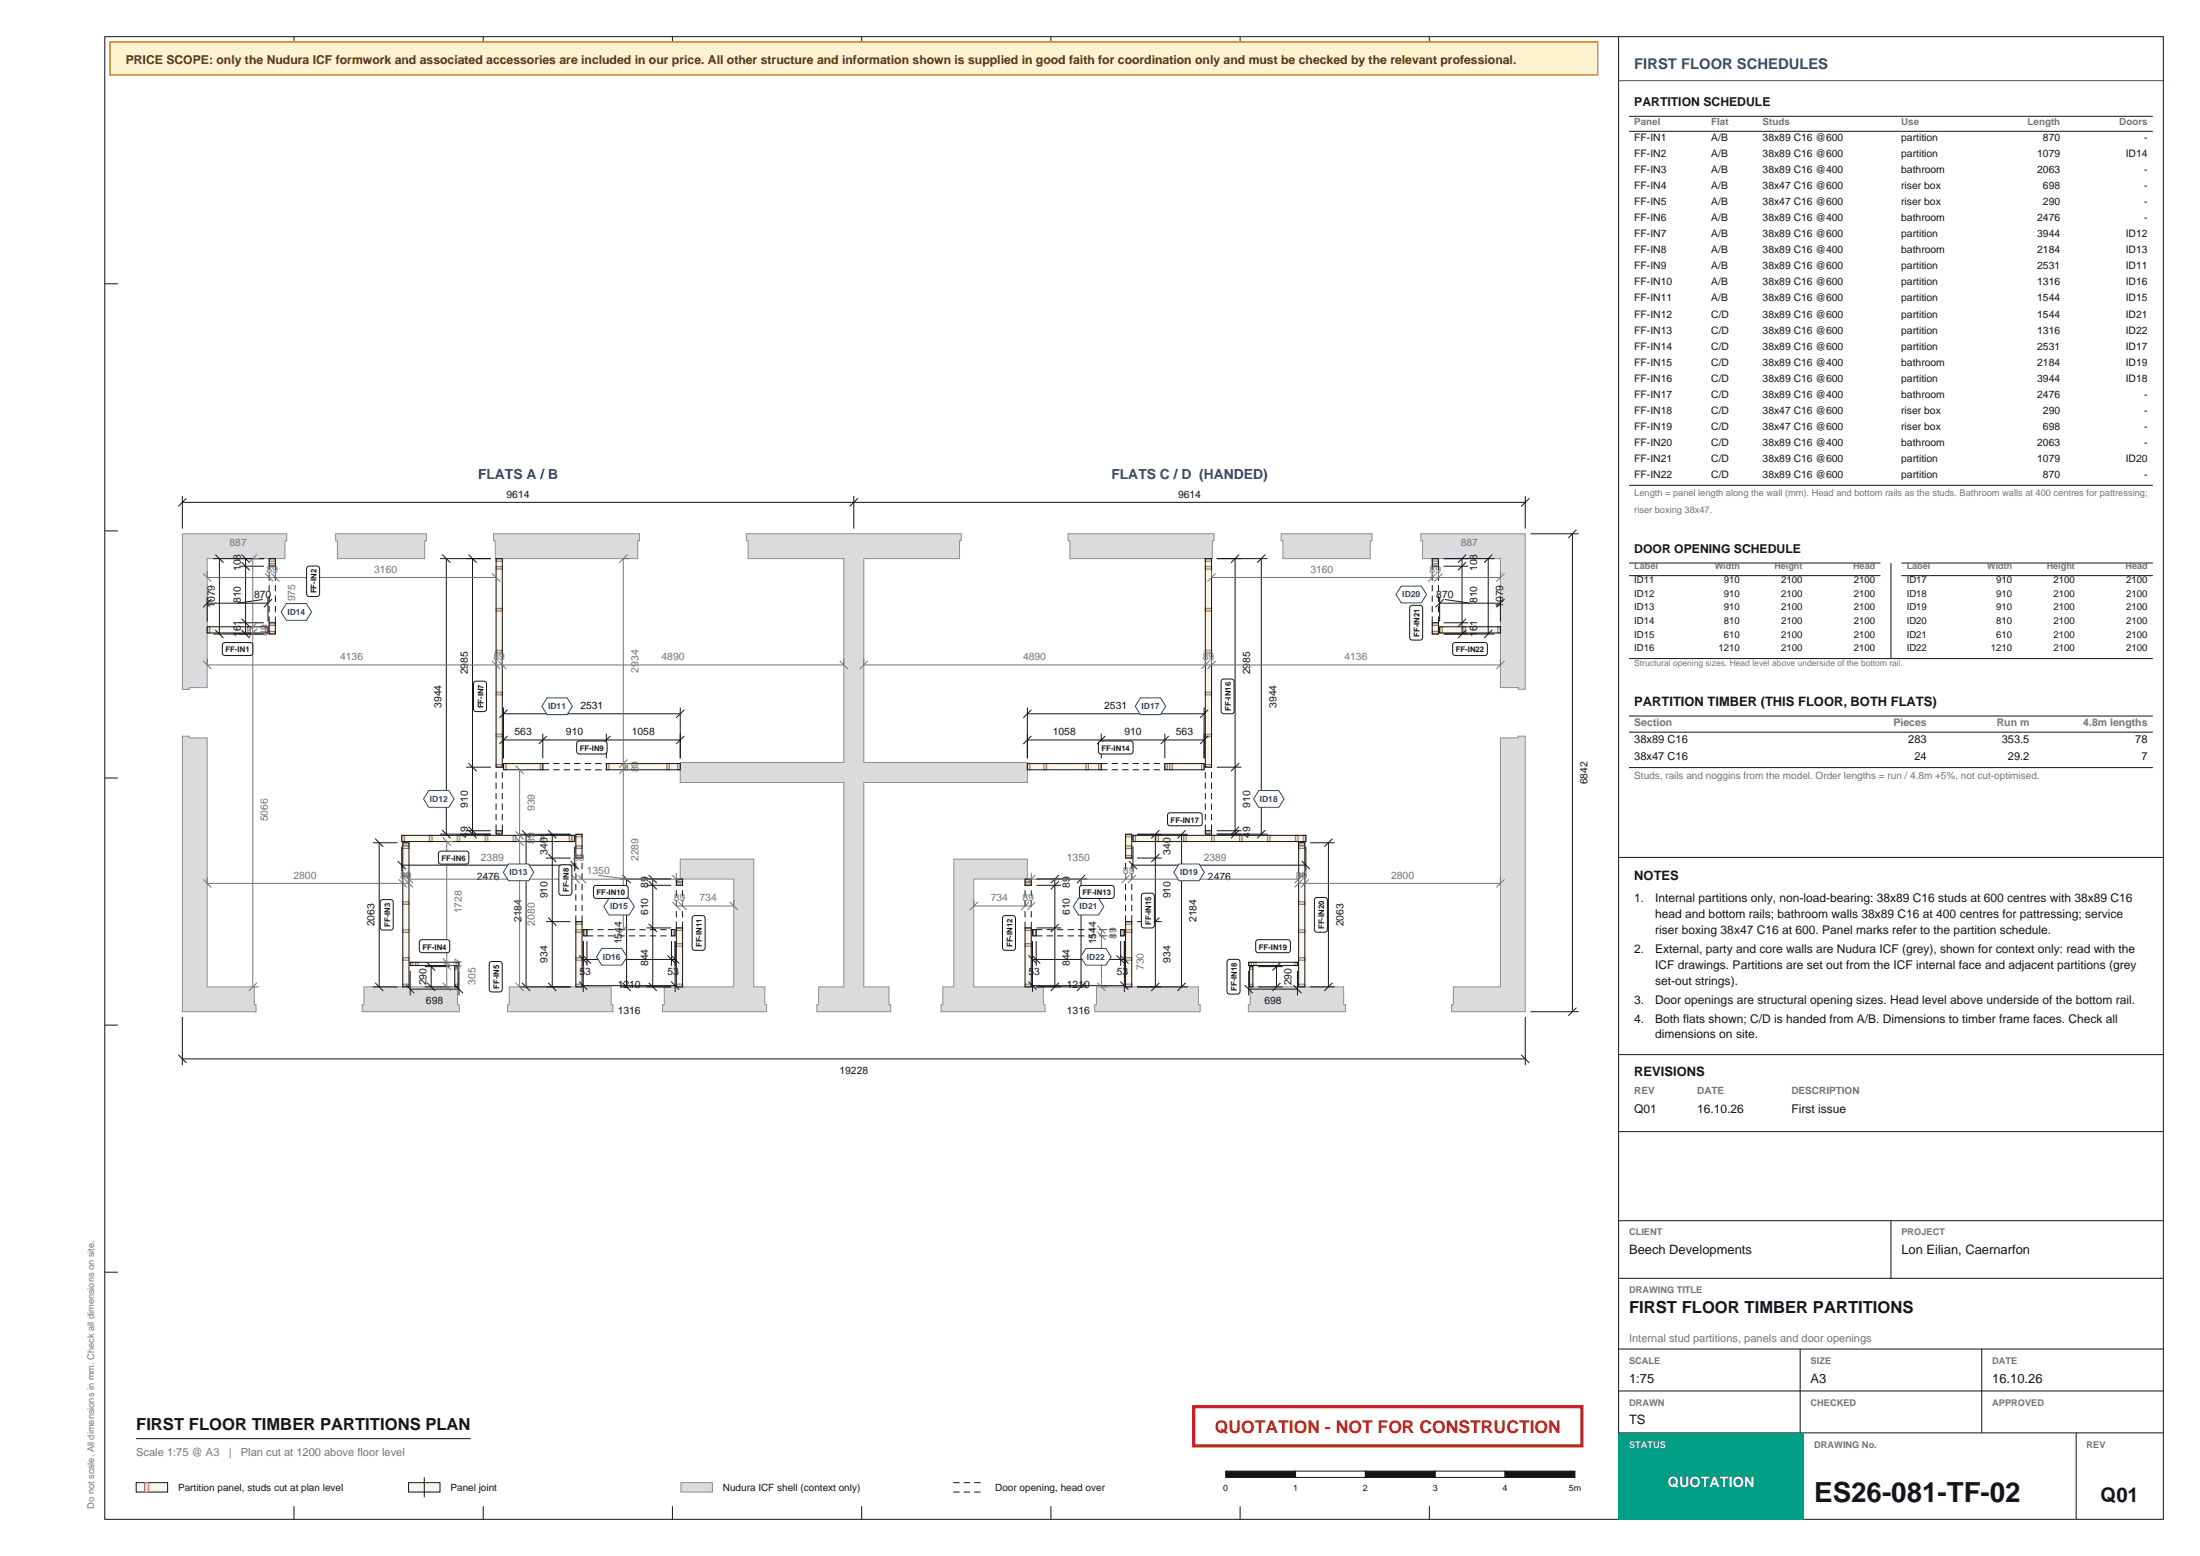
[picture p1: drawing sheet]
<svg xmlns="http://www.w3.org/2000/svg" width="420mm" height="297mm" viewBox="0 0 420 297" stroke-linecap="round" stroke-linejoin="round" font-family="sans-serif">
<g fill="none" stroke="#14141a" stroke-width=".19">
<path d="M20 7h393v283h-393zM56.1 7v2.5M92.3 7v2.5M128.4 7v2.5M164.5 7v2.5M200.6 7v2.5M236.8 7v2.5M272.9 7v2.5M309 7v283M20 54.2h2.5M20 101.3h2.5M20 148.5h2.5"/>
<path d="M20 195.7h2.5M20 242.8h2.5M56.1 287.5v2.5M92.3 287.5v2.5M128.4 287.5v2.5M164.5 287.5v2.5M200.6 287.5v2.5M236.8 287.5v2.5M272.9 287.5v2.5"/>
</g>
<path d="M21 8h284v6.3h-284z" fill-rule="evenodd" fill="#fff2d1" stroke="#cc8c1a" stroke-width=".3"/>
<g fill="#dbdbde" stroke="#8c8c94" stroke-width=".19">
<path d="M271.3 101.9h19.9v29.7h-1.4v-.4h-3.4v-24.6h-14.8v-3.4h-.3z" fill-rule="evenodd"/>
<path d="M286.4 140.8h3.4v-.3h1.4v52.6h-14.1v-1.3h.4v-3.4h8.9z" fill-rule="evenodd"/>
<path d="M244.6 101.9h17.3v1.3h-.3v3.4h-16.7v-3.4h-.3z" fill-rule="evenodd"/>
<path d="M238.7 188.4h17.8v3.4h.4v1.3h-18.6v-1.3h.4z" fill-rule="evenodd"/>
<path d="M203.9 101.9h27.9v1.3h-.4v3.4h-27.1v-3.4h-.4z" fill-rule="evenodd"/>
<path d="M209.3 188.4h19.5v3.4h.3v1.3h-20.1v-1.3h.3z" fill-rule="evenodd"/>
<path d="M182.1 164h14v3.8h-10.2v20.6h13.3v3.4h.3v1.3h-19.8v-1.3h.3v-3.4h2.1z" fill-rule="evenodd"/>
<path d="M142.5 101.9h41v1.3h-.3v3.4h-18.3v38.9h31.2v3.9h-31.2v39h4.8v3.4h.4v1.3h-14.1v-1.3h.3v-3.4h4.8v-39h-31.2v-3.9h31.2v-38.9h-18.3v-3.4h-.3z" fill-rule="evenodd"/>
<path d="M129.9 164h14v24.4h2.1v3.4h.3v1.3h-19.8v-1.3h.3v-3.4h13.3v-20.6h-10.2z" fill-rule="evenodd"/>
<path d="M94.2 101.9h27.9v1.3h-.4v3.4h-27.2v-3.4h-.3z" fill-rule="evenodd"/>
<path d="M97.2 188.4h19.5v3.4h.3v1.3h-20.1v-1.3h.3z" fill-rule="evenodd"/>
<path d="M69.5 188.4h17.8v3.4h.4v1.3h-18.5v-1.3h.3z" fill-rule="evenodd"/>
<path d="M64.1 101.9h17.3v1.3h-.3v3.4h-16.7v-3.4h-.3z" fill-rule="evenodd"/>
<path d="M34.8 101.9h19.9v1.3h-.3v3.4h-14.8v24.6h-3.4v.4h-1.4z" fill-rule="evenodd"/>
<path d="M34.8 140.5h1.4v.4h3.4v47.5h8.9v3.4h.4v1.3h-14.1z" fill-rule="evenodd"/>
</g>
<g fill="#faf5e8">
<path d="M96.1 145.7h7.5v1.2h-7.5z" fill-rule="evenodd"/>
<path d="M115.8 145.7h14.1v1.2h-14.1z" fill-rule="evenodd"/>
<path d="M94.7 158.6h1.2v.6h-1.2z" fill-rule="evenodd"/>
<path d="M94.7 106.6h1.2v39.8h-1.2z" fill-rule="evenodd"/>
<path d="M109.9 175.9h1.2v12.5h-1.2z" fill-rule="evenodd"/>
<path d="M109.9 159.2h1.2v4.6h-1.2z" fill-rule="evenodd"/>
<path d="M76.7 159.4h33v1.2h-33z" fill-rule="evenodd"/>
<path d="M76.9 160.9h1.2v27.5h-1.2z" fill-rule="evenodd"/>
<path d="M51.4 118.9h1.2v2.1h-1.2z" fill-rule="evenodd"/>
<path d="M51.4 106.6h1.2v1.5h-1.2z" fill-rule="evenodd"/>
<path d="M39.6 119.6h11.6v1.2h-11.6z" fill-rule="evenodd"/>
<path d="M129.1 177.1h1.2v11.3h-1.2z" fill-rule="evenodd"/>
<path d="M129.1 167.8h1.2v1.2h-1.2z" fill-rule="evenodd"/>
<path d="M111.3 177.4h.8v1.2h-.8z" fill-rule="evenodd"/>
<path d="M128.2 177.4h.7v1.2h-.7z" fill-rule="evenodd"/>
<path d="M78.3 183.7h9.3v.6h-9.3z" fill-rule="evenodd"/>
<path d="M86.8 184.5h.6v3.9h-.6z" fill-rule="evenodd"/>
<path d="M196.1 145.7h14.1v1.2h-14.1z" fill-rule="evenodd"/>
<path d="M222.4 145.7h7.5v1.2h-7.5z" fill-rule="evenodd"/>
<path d="M230.1 158.6h1.2v.6h-1.2z" fill-rule="evenodd"/>
<path d="M230.1 106.6h1.2v39.8h-1.2z" fill-rule="evenodd"/>
<path d="M214.9 175.9h1.2v12.5h-1.2z" fill-rule="evenodd"/>
<path d="M214.9 159.2h1.2v4.6h-1.2z" fill-rule="evenodd"/>
<path d="M216.3 159.4h33v1.2h-33z" fill-rule="evenodd"/>
<path d="M247.9 160.9h1.2v27.5h-1.2z" fill-rule="evenodd"/>
<path d="M273.4 118.9h1.2v2.1h-1.2z" fill-rule="evenodd"/>
<path d="M273.4 106.6h1.2v1.5h-1.2z" fill-rule="evenodd"/>
<path d="M274.8 119.6h11.6v1.2h-11.6z" fill-rule="evenodd"/>
<path d="M195.7 177.1h1.2v11.3h-1.2z" fill-rule="evenodd"/>
<path d="M195.7 167.8h1.2v1.2h-1.2z" fill-rule="evenodd"/>
<path d="M197.1 177.4h.7v1.2h-.7z" fill-rule="evenodd"/>
<path d="M213.9 177.4h.8v1.2h-.8z" fill-rule="evenodd"/>
<path d="M238.4 183.7h9.3v.6h-9.3z" fill-rule="evenodd"/>
<path d="M238.6 184.5h.6v3.9h-.6z" fill-rule="evenodd"/>
</g>
<g fill="#eddbb8" stroke="#9e7a4d" stroke-width=".19">
<path d="M76.9 187.9h1.2v.5h-1.2z" fill-rule="evenodd"/>
<path d="M76.9 182.8h1.2v.5h-1.2z" fill-rule="evenodd"/>
<path d="M76.9 177.5h1.2v.5h-1.2z" fill-rule="evenodd"/>
<path d="M76.9 172.1h1.2v.5h-1.2z" fill-rule="evenodd"/>
<path d="M76.9 166.8h1.2v.5h-1.2z" fill-rule="evenodd"/>
<path d="M76.9 161.5h1.2v.5h-1.2z" fill-rule="evenodd"/>
<path d="M76.9 160.9h1.2v.5h-1.2z" fill-rule="evenodd"/>
<path d="M94.7 140.1h1.2v.5h-1.2z" fill-rule="evenodd"/>
<path d="M94.7 132.1h1.2v.5h-1.2z" fill-rule="evenodd"/>
<path d="M94.7 124.1h1.2v.5h-1.2z" fill-rule="evenodd"/>
<path d="M94.7 116.1h1.2v.5h-1.2z" fill-rule="evenodd"/>
<path d="M94.7 108.1h1.2v.5h-1.2z" fill-rule="evenodd"/>
<path d="M94.7 106.6h1.2v.5h-1.2z" fill-rule="evenodd"/>
<path d="M94.7 158.6h1.2v.5h-1.2z" fill-rule="evenodd"/>
<path d="M94.7 145.9h1.2v.5h-1.2z" fill-rule="evenodd"/>
<path d="M78.3 183.7h.5v.6h-.5z" fill-rule="evenodd"/>
<path d="M79.3 183.7h.5v.6h-.5z" fill-rule="evenodd"/>
<path d="M87.1 183.7h.5v.6h-.5z" fill-rule="evenodd"/>
<path d="M76.7 159.4h.5v1.2h-.5z" fill-rule="evenodd"/>
<path d="M82 159.4h.5v1.2h-.5z" fill-rule="evenodd"/>
<path d="M87.3 159.4h.5v1.2h-.5z" fill-rule="evenodd"/>
<path d="M92.6 159.4h.5v1.2h-.5z" fill-rule="evenodd"/>
<path d="M98 159.4h.5v1.2h-.5z" fill-rule="evenodd"/>
<path d="M103.3 159.4h.5v1.2h-.5z" fill-rule="evenodd"/>
<path d="M108.6 159.4h.5v1.2h-.5z" fill-rule="evenodd"/>
<path d="M109.2 159.4h.5v1.2h-.5z" fill-rule="evenodd"/>
<path d="M39.6 119.6h.5v1.2h-.5z" fill-rule="evenodd"/>
<path d="M47.3 119.6h.5v1.2h-.5z" fill-rule="evenodd"/>
<path d="M50.7 119.6h.5v1.2h-.5z" fill-rule="evenodd"/>
<path d="M129.1 187.9h1.2v.5h-1.2z" fill-rule="evenodd"/>
<path d="M129.1 180.1h1.2v.5h-1.2z" fill-rule="evenodd"/>
<path d="M129.1 167.8h1.2v.5h-1.2z" fill-rule="evenodd"/>
<path d="M129.1 177.1h1.2v.5h-1.2z" fill-rule="evenodd"/>
<path d="M129.1 168.5h1.2v.5h-1.2z" fill-rule="evenodd"/>
<path d="M96.1 145.7h.5v1.2h-.5z" fill-rule="evenodd"/>
<path d="M119.3 145.7h.5v1.2h-.5z" fill-rule="evenodd"/>
<path d="M127.3 145.7h.5v1.2h-.5z" fill-rule="evenodd"/>
<path d="M129.4 145.7h.5v1.2h-.5z" fill-rule="evenodd"/>
<path d="M103.1 145.7h.5v1.2h-.5z" fill-rule="evenodd"/>
<path d="M115.8 145.7h.5v1.2h-.5z" fill-rule="evenodd"/>
<path d="M86.8 187.9h.6v.5h-.6z" fill-rule="evenodd"/>
<path d="M86.8 184.5h.6v.5h-.6z" fill-rule="evenodd"/>
<path d="M51.4 120.5h1.2v.5h-1.2z" fill-rule="evenodd"/>
<path d="M51.4 106.6h1.2v.5h-1.2z" fill-rule="evenodd"/>
<path d="M51.4 118.9h1.2v.5h-1.2z" fill-rule="evenodd"/>
<path d="M51.4 107.6h1.2v.5h-1.2z" fill-rule="evenodd"/>
<path d="M109.9 187.9h1.2v.5h-1.2z" fill-rule="evenodd"/>
<path d="M109.9 182.8h1.2v.5h-1.2z" fill-rule="evenodd"/>
<path d="M109.9 177.5h1.2v.5h-1.2z" fill-rule="evenodd"/>
<path d="M109.9 161.5h1.2v.5h-1.2z" fill-rule="evenodd"/>
<path d="M109.9 159.2h1.2v.6h-1.2z" fill-rule="evenodd"/>
<path d="M109.9 175.9h1.2v.5h-1.2z" fill-rule="evenodd"/>
<path d="M109.9 163.3h1.2v.5h-1.2z" fill-rule="evenodd"/>
<path d="M111.5 177.4h.6v1.2h-.6z" fill-rule="evenodd"/>
<path d="M128.2 177.4h.5v1.2h-.5z" fill-rule="evenodd"/>
<path d="M273.4 120.5h1.2v.5h-1.2z" fill-rule="evenodd"/>
<path d="M273.4 106.6h1.2v.5h-1.2z" fill-rule="evenodd"/>
<path d="M273.4 118.9h1.2v.5h-1.2z" fill-rule="evenodd"/>
<path d="M273.4 107.6h1.2v.5h-1.2z" fill-rule="evenodd"/>
<path d="M247.9 187.9h1.2v.5h-1.2z" fill-rule="evenodd"/>
<path d="M247.9 182.8h1.2v.5h-1.2z" fill-rule="evenodd"/>
<path d="M247.9 177.5h1.2v.5h-1.2z" fill-rule="evenodd"/>
<path d="M247.9 172.1h1.2v.5h-1.2z" fill-rule="evenodd"/>
<path d="M247.9 166.8h1.2v.5h-1.2z" fill-rule="evenodd"/>
<path d="M247.9 161.5h1.2v.5h-1.2z" fill-rule="evenodd"/>
<path d="M247.9 160.9h1.2v.5h-1.2z" fill-rule="evenodd"/>
<path d="M197.3 177.4h.5v1.2h-.5z" fill-rule="evenodd"/>
<path d="M213.9 177.4h.6v1.2h-.6z" fill-rule="evenodd"/>
<path d="M274.8 119.6h.5v1.2h-.5z" fill-rule="evenodd"/>
<path d="M279.3 119.6h.5v1.2h-.5z" fill-rule="evenodd"/>
<path d="M285.9 119.6h.5v1.2h-.5z" fill-rule="evenodd"/>
<path d="M230.1 140.1h1.2v.5h-1.2z" fill-rule="evenodd"/>
<path d="M230.1 132.1h1.2v.5h-1.2z" fill-rule="evenodd"/>
<path d="M230.1 124.1h1.2v.5h-1.2z" fill-rule="evenodd"/>
<path d="M230.1 116.1h1.2v.5h-1.2z" fill-rule="evenodd"/>
<path d="M230.1 108.1h1.2v.5h-1.2z" fill-rule="evenodd"/>
<path d="M230.1 106.6h1.2v.5h-1.2z" fill-rule="evenodd"/>
<path d="M230.1 158.6h1.2v.5h-1.2z" fill-rule="evenodd"/>
<path d="M230.1 145.9h1.2v.5h-1.2z" fill-rule="evenodd"/>
<path d="M216.3 159.4h.5v1.2h-.5z" fill-rule="evenodd"/>
<path d="M220.6 159.4h.5v1.2h-.5z" fill-rule="evenodd"/>
<path d="M226 159.4h.5v1.2h-.5z" fill-rule="evenodd"/>
<path d="M231.3 159.4h.5v1.2h-.5z" fill-rule="evenodd"/>
<path d="M236.6 159.4h.5v1.2h-.5z" fill-rule="evenodd"/>
<path d="M242 159.4h.5v1.2h-.5z" fill-rule="evenodd"/>
<path d="M247.3 159.4h.5v1.2h-.5z" fill-rule="evenodd"/>
<path d="M248.8 159.4h.5v1.2h-.5z" fill-rule="evenodd"/>
<path d="M238.6 187.9h.6v.5h-.6z" fill-rule="evenodd"/>
<path d="M238.6 184.5h.6v.5h-.6z" fill-rule="evenodd"/>
<path d="M238.4 183.7h.5v.6h-.5z" fill-rule="evenodd"/>
<path d="M239.3 183.7h.5v.6h-.5z" fill-rule="evenodd"/>
<path d="M247.2 183.7h.5v.6h-.5z" fill-rule="evenodd"/>
<path d="M214.9 187.9h1.2v.5h-1.2z" fill-rule="evenodd"/>
<path d="M214.9 182.8h1.2v.5h-1.2z" fill-rule="evenodd"/>
<path d="M214.9 177.5h1.2v.5h-1.2z" fill-rule="evenodd"/>
<path d="M214.9 161.5h1.2v.5h-1.2z" fill-rule="evenodd"/>
<path d="M214.9 159.2h1.2v.6h-1.2z" fill-rule="evenodd"/>
<path d="M214.9 175.9h1.2v.5h-1.2z" fill-rule="evenodd"/>
<path d="M214.9 163.3h1.2v.5h-1.2z" fill-rule="evenodd"/>
<path d="M195.7 187.9h1.2v.5h-1.2z" fill-rule="evenodd"/>
<path d="M195.7 180.1h1.2v.5h-1.2z" fill-rule="evenodd"/>
<path d="M195.7 167.8h1.2v.5h-1.2z" fill-rule="evenodd"/>
<path d="M195.7 177.1h1.2v.5h-1.2z" fill-rule="evenodd"/>
<path d="M195.7 168.5h1.2v.5h-1.2z" fill-rule="evenodd"/>
<path d="M196.1 145.7h.5v1.2h-.5z" fill-rule="evenodd"/>
<path d="M199.3 145.7h.5v1.2h-.5z" fill-rule="evenodd"/>
<path d="M207.3 145.7h.5v1.2h-.5z" fill-rule="evenodd"/>
<path d="M223.3 145.7h.5v1.2h-.5z" fill-rule="evenodd"/>
<path d="M229.4 145.7h.5v1.2h-.5z" fill-rule="evenodd"/>
<path d="M209.7 145.7h.5v1.2h-.5z" fill-rule="evenodd"/>
<path d="M222.4 145.7h.5v1.2h-.5z" fill-rule="evenodd"/>
</g>
<g fill="none" stroke="#14141a" stroke-width=".19">
<path d="M34.8 94.7v6.2M34.8 95.9h256.4M35.6 95.1l-1.6 1.6M163 94.7v6.2M163.8 95.1l-1.6 1.6M291.2 94.7v6.2M292 95.1l-1.6 1.6M39.6 119.6h11.6v1.2h-11.6zM39.6 113.9v4.7M39.6 115.1h11.6M40.3 114.4l-1.5 1.5M40.7 106.6h9.7"/>
<path d="M41.1 105.9l1.6 1.5M41.9 106.6v14.4M45.7 118.9h4.7M45.7 108.1h4.7M46.1 118.1l1.6 1.6M46.1 107.3l1.6 1.6M46.1 105.9l1.6 1.5M46.9 106.6v14.4M50.2 114.4l-4.8 .7M51.2 113.9v4.7M51.4 118.9h1.2v2.1h-1.2zM51.4 106.6h1.2v1.5h-1.2z"/>
<path d="M51.9 114.4l-1.5 1.5M84 106.6h9.7M84.4 105.9l1.6 1.5M85.2 106.6v52.6M89.4 105.9l1.6 1.5M90.2 106.6v52.6M94.7 106.6h1.2v39.8h-1.2zM230.1 106.6h1.2v39.8h-1.2zM232.3 106.6h9.7M235.8 106.6v52.6M236.6 105.9l-1.6 1.5M240.8 106.6v52.6"/>
<path d="M241.6 105.9l-1.6 1.5M273.4 118.9h1.2v2.1h-1.2zM273.4 106.6h1.2v1.5h-1.2zM274.8 119.6h11.6v1.2h-11.6zM274.8 115.1h11.6M274.8 113.9v4.7M275.6 106.6h9.7M275.6 118.9h4.7M275.6 108.1h4.7M275.6 114.4l-1.5 1.5M275.8 114.4l4.8 .7M279.1 106.6v14.4"/>
<path d="M279.9 118.1l-1.6 1.6M279.9 107.3l-1.6 1.6M279.9 105.9l-1.6 1.5M284.1 106.6v14.4M284.9 105.9l-1.6 1.5M286.4 113.9v4.7M287.2 114.4l-1.5 1.5M292.2 101.9h9.2M300.2 101.9v91.2M301 101.1l-1.6 1.6M40.7 121h9.7M41.1 120.2l1.6 1.6"/>
<path d="M46.1 120.2l1.6 1.6M96.1 135v9.7M96.1 136.2h33.8M96.9 135.5l-1.6 1.5M129.9 135v9.7M130.6 135.5l-1.5 1.5M196.1 136.2h33.8M196.1 135v9.7M196.9 135.5l-1.5 1.5M229.9 135v9.7M230.7 135.5l-1.6 1.5M275.6 121h9.7"/>
<path d="M279.9 120.2l-1.6 1.6M284.9 120.2l-1.6 1.6M76.7 159.4h33v1.2h-33zM84 159.2h9.7M84.4 158.4l1.6 1.6M89 158.6h4.7M89 146.4h4.7M89.4 158.4l1.6 1.6M89.4 157.8l1.6 1.5M89.4 145.7l1.6 1.5M94.7 158.6h1.2v.6h-1.2zM96.1 145.7h7.5v1.2h-7.5z"/>
<path d="M96.1 141.2h33.8M96.9 140.5l-1.6 1.5M99.2 159.2h9.7M99.7 158.5l1.5 1.5M100.4 159.2v29.2M103.6 140v4.7M104.4 140.5l-1.6 1.5M104.7 158.5l1.5 1.5M105.4 159.2v29.2M109.9 159.2h1.2v4.6h-1.2zM115.8 145.7h14.1v1.2h-14.1zM115.8 140v4.7"/>
<path d="M116.5 140.5l-1.5 1.5M130.6 140.5l-1.5 1.5M196.1 145.7h14.1v1.2h-14.1zM196.1 141.2h33.8M196.9 140.5l-1.5 1.5M210.2 140v4.7M211 140.5l-1.5 1.5M214.9 159.2h1.2v4.6h-1.2zM216.3 159.4h33v1.2h-33zM217.1 159.2h9.7M220.6 159.2v29.2M221.3 158.5l-1.5 1.5"/>
<path d="M222.4 145.7h7.5v1.2h-7.5zM222.4 140v4.7M223.2 140.5l-1.6 1.5M225.6 159.2v29.2M226.3 158.5l-1.5 1.5M230.1 158.6h1.2v.6h-1.2zM230.7 140.5l-1.6 1.5M232.3 159.2h9.7M232.3 158.6h4.7M232.3 146.4h4.7M236.6 158.4l-1.6 1.6M236.6 157.8l-1.6 1.5"/>
<path d="M236.6 145.7l-1.6 1.5M241.6 158.4l-1.6 1.6M71.2 160.9h4.7M71.6 160.1l1.6 1.5M72.4 160.9v27.5M75.9 164.4l1.6 1.5M76.7 161.6v4.7M76.7 165.1h33M76.9 160.9h1.2v27.5h-1.2zM104.2 175.9h4.7M104.2 163.8h4.7M104.7 175.1l1.5 1.6"/>
<path d="M104.7 163l1.5 1.6M108.9 164.4l1.6 1.5M109.7 161.6v4.7M109.9 175.9h1.2v12.5h-1.2zM111.3 177.4h.8v1.2h-.8zM111.3 179.6v9.7M112.1 179.6v4.7M118.4 167.8h9.7M118.8 167l1.6 1.6M119.6 167.8v20.6M123.4 177.1h4.7M123.4 169h4.7"/>
<path d="M123.8 176.3l1.6 1.6M123.8 168.2l1.6 1.6M123.8 167l1.6 1.6M124.6 167.8v20.6M128.2 177.4h.7v1.2h-.7zM128.2 179.6v4.7M128.9 179.6v9.7M129.1 177.1h1.2v11.3h-1.2zM129.1 167.8h1.2v1.2h-1.2zM195.7 177.1h1.2v11.3h-1.2zM195.7 167.8h1.2v1.2h-1.2zM197.1 177.4h.7v1.2h-.7z"/>
<path d="M197.1 179.6v9.7M197.8 179.6v4.7M197.9 177.1h4.7M197.9 169h4.7M197.9 167.8h9.7M201.4 167.8v20.6M202.2 176.3l-1.6 1.6M202.2 168.2l-1.6 1.6M202.2 167l-1.6 1.6M206.4 167.8v20.6M207.2 167l-1.6 1.6M213.9 177.4h.8v1.2h-.8z"/>
<path d="M213.9 179.6v4.7M214.7 179.6v9.7M214.9 175.9h1.2v12.5h-1.2zM215.5 164.4l1.6 1.5M216.3 165.1h33M216.3 161.6v4.7M217.1 175.9h4.7M217.1 163.8h4.7M221.3 175.1l-1.5 1.6M221.3 163l-1.5 1.6M247.9 160.9h1.2v27.5h-1.2zM248.5 164.4l1.6 1.5"/>
<path d="M249.3 161.6v4.7M250.1 160.9h4.7M253.6 160.9v27.5M254.4 160.1l-1.6 1.5M34.8 194.1v9.2M71.2 188.4h4.7M71.6 187.6l1.6 1.5M77.5 188l1.6 1.6M78.3 183.7h9.3v.6h-9.3zM78.3 185.3v4.7M78.3 188.8h9.3M81.1 188.4h4.7"/>
<path d="M81.1 184.5h4.7M81.5 187.6l1.6 1.5M81.5 183.7l1.6 1.6M82.3 184.5v3.9M86.8 184.5h.6v3.9h-.6zM86.8 188l1.6 1.6M87.6 185.3v4.7M99.2 188.4h9.7M99.7 187.6l1.5 1.5M104.7 187.6l1.5 1.5M110.6 182.4l1.5 1.5M110.6 187.4l1.5 1.5"/>
<path d="M111.3 182.4l1.5 1.5M111.3 183.1h17.6M111.3 188.1h17.6M118.4 188.4h9.7M118.8 187.6l1.6 1.5M123.8 187.6l1.6 1.5M127.4 182.4l1.6 1.5M128.1 182.4l1.6 1.5M128.1 187.4l1.6 1.5M196.3 182.4l1.6 1.5M196.3 187.4l1.6 1.5M197 182.4l1.6 1.5"/>
<path d="M197.1 183.1h17.6M197.1 188.1h17.6M197.9 188.4h9.7M202.2 187.6l-1.6 1.5M207.2 187.6l-1.6 1.5M213.2 182.4l1.5 1.5M213.9 182.4l1.5 1.5M213.9 187.4l1.5 1.5M217.1 188.4h9.7M221.3 187.6l-1.5 1.5M226.3 187.6l-1.5 1.5M237.6 188l1.6 1.6"/>
<path d="M238.4 183.7h9.3v.6h-9.3zM238.4 188.8h9.3M238.4 185.3v4.7M238.6 184.5h.6v3.9h-.6zM240.2 188.4h4.7M240.2 184.5h4.7M243.7 184.5v3.9M244.5 187.6l-1.6 1.5M244.5 183.7l-1.6 1.6M246.9 188l1.6 1.6M247.7 185.3v4.7M250.1 188.4h4.7"/>
<path d="M254.4 187.6l-1.6 1.5M291.2 194.1v9.2M292.2 193.1h9.2M301 192.3l-1.6 1.6M34 201.3l1.6 1.6M34.8 202.1h256.4M290.4 201.3l1.6 1.6"/>
</g>
<g fill="none" stroke="#14141a" stroke-width=".19" stroke-dasharray="1.2 .8" stroke-linecap="butt">
<path d="M51.4 118.9v-10.8M52.6 118.9v-10.8M273.4 118.9v-10.8M274.6 118.9v-10.8M94.7 158.6v-12.2M95.9 158.6v-12.2M103.6 146.9h12.2M103.6 145.7h12.2M210.2 146.9h12.2M210.2 145.7h12.2M230.1 158.6v-12.2M231.3 158.6v-12.2"/>
<path d="M109.9 175.9v-12.1M111.1 175.9v-12.1M112.1 177.4h16.1M112.1 178.6h16.1M129.1 177.1v-8.1M130.3 177.1v-8.1M195.7 177.1v-8.1M196.9 177.1v-8.1M197.8 177.4h16.1M197.8 178.6h16.1M214.9 175.9v-12.1M216.1 175.9v-12.1"/>
</g>
<g fill="none" stroke="#73737a" stroke-width=".19">
<path d="M38.8 109.4l1.5 1.6M39.6 109v1.2h55.1v-1.2M48.3 119.6h1.2M49 118.9l-1.5 1.5M49 105.9l-1.5 1.5M49.5 106.6h-1.2v81.8h1.2M50.6 109.4l1.6 1.6M51.4 109v1.2M51.8 109.4l1.6 1.6M52.6 109v1.2M93.9 109.4l1.6 1.6M119.8 105.9l-1.6 1.5"/>
<path d="M120.2 106.6h-1.2v70.8h1.2M231.3 109v1.2h55.1v-1.2M232.1 109.4l-1.6 1.6M273.4 109v1.2M274.2 109.4l-1.6 1.6M274.6 109v1.2M275.4 109.4l-1.6 1.6M287.2 109.4l-1.5 1.6M38.8 126.1l1.5 1.6M39.6 125.7v1.2h121.5v-1.2M48.3 120.8h1.2M49 120l-1.5 1.6"/>
<path d="M93.9 126.1l1.6 1.6M94.7 125.7v1.2M95.1 126.1l1.6 1.6M95.9 125.7v1.2M160.3 126.1l1.6 1.6M164.9 125.7v1.2h121.5v-1.2M165.7 126.1l-1.6 1.6M230.1 125.7v1.2M230.9 126.1l-1.6 1.6M231.3 125.7v1.2M232.1 126.1l-1.6 1.6M287.2 126.1l-1.5 1.6"/>
<path d="M84.5 159.9l1.6 1.5M98.4 146.2l1.6 1.5M98.4 158.7l1.6 1.5M98.4 159.9l1.6 1.5M99.2 159.4h1.2M100.4 146.9h-1.2v41.5h1.2M119 146.9h1.2M119 145.7h1.2M119.8 146.2l-1.6 1.5M119.8 145l-1.6 1.5M38.8 167.8l1.5 1.6M76.1 167.8l1.6 1.6"/>
<path d="M76.9 167.4v1.2M77.3 167l1.6 1.6M77.3 167.8l1.6 1.6M78.1 166.6v2h-38.5v-1.2M86.5 160.6h-1.2v27.8h1.2M99.2 160.6h1.2M109.2 167l1.5 1.6M109.9 166.6v1.2M110.3 167l1.6 1.6M111.1 166.6v1.2M114.2 167.1l5.9 .7M119.8 176.7l-1.6 1.5"/>
<path d="M128.3 167l1.6 1.6M128.3 172.2l1.6 1.5M129.1 166.6v1.2h-51M129.1 171.7v1.2h11v-1.2M129.5 172.2l1.6 1.5M130.3 171.7v1.2M139.3 172.2l1.6 1.5M185.9 171.7v1.2h11v-1.2M186.7 172.2l-1.6 1.5M195.7 171.7v1.2M196.5 172.2l-1.6 1.5M196.9 166.6v1.2h51"/>
<path d="M197.7 167l-1.6 1.6M197.7 172.2l-1.6 1.5M209.5 176.7l1.5 1.5M209.5 177.9l1.5 1.5M210.3 178.6h1.2M211.5 177.4h-1.2v11h1.2M214.9 166.6v1.2M215.7 167l-1.6 1.6M216.1 166.6v1.2M216.8 167l-1.5 1.6M247.9 166.6v2h38.5v-1.2M248.7 167l-1.6 1.6"/>
<path d="M248.7 167.8l-1.6 1.6M249.1 167.4v1.2M249.9 167.8l-1.6 1.6M287.2 167.8l-1.5 1.6M49 187.6l-1.5 1.5M84.5 182.9l1.6 1.6M84.5 183.5l1.6 1.6M84.5 187.6l1.6 1.5M85.3 183.7h1.2M85.3 184.3h1.2M98.4 187.6l1.6 1.5M209.5 187.6l1.5 1.5"/>
</g>
<g fill="#fff" stroke="#17458c" stroke-width=".19">
<path d="M104.4 133.2h3.9l1 1.6-1 1.6h-3.9l-1-1.6z" fill-rule="evenodd"/>
<path d="M81.9 150.9h3.8l1 1.6-1 1.6h-3.8l-1-1.6z" fill-rule="evenodd"/>
<path d="M97.1 164.9h3.8l1 1.6-1 1.6h-3.8l-1-1.6z" fill-rule="evenodd"/>
<path d="M54.7 115.2h3.8l1 1.6-1 1.6h-3.8l-1-1.6z" fill-rule="evenodd"/>
<path d="M116.3 171.4h3.8l1 1.6-1 1.6h-3.8l-1-1.6z" fill-rule="evenodd"/>
<path d="M114.9 181h3.8l1 1.6-1 1.6h-3.8l-1-1.6z" fill-rule="evenodd"/>
<path d="M217.7 133.2h3.9l1 1.6-1 1.6h-3.9l-1-1.6z" fill-rule="evenodd"/>
<path d="M240.3 150.9h3.8l1 1.6-1 1.6h-3.8l-1-1.6z" fill-rule="evenodd"/>
<path d="M225.1 164.9h3.8l1 1.6-1 1.6h-3.8l-1-1.6z" fill-rule="evenodd"/>
<path d="M267.5 111.9h3.8l1 1.6-1 1.6h-3.8l-1-1.6z" fill-rule="evenodd"/>
<path d="M205.9 171.4h3.8l1 1.6-1 1.6h-3.8l-1-1.6z" fill-rule="evenodd"/>
<path d="M207.3 181h3.8l1 1.6-1 1.6h-3.8l-1-1.6z" fill-rule="evenodd"/>
</g>
<g fill="#fff" stroke="#14141a" stroke-width=".19">
<path d="M110.3 141.5h5.4l.2 .4-.1 1.8-.4 .2-5.1-.1-.2-.4v-1.5z" fill-rule="evenodd"/>
<path d="M90.5 130.3l.4-.3h1.5l.4 .3 .1 5-.3 .5h-1.7l-.4-.2z" fill-rule="evenodd"/>
<path d="M106.8 165.3l.4-.2h1.5l.4 .2 .1 5.1-.3 .4-1.7 .1-.4-.3z" fill-rule="evenodd"/>
<path d="M83.9 162.5h5.4l.2 .5-.1 1.7-.4 .2h-5.1l-.2-.5v-1.4z" fill-rule="evenodd"/>
<path d="M72.7 172l.4-.3h1.5l.4 .3 .1 5-.3 .5h-1.7l-.4-.2z" fill-rule="evenodd"/>
<path d="M58.6 108.3l.4-.3h1.5l.4 .3 .1 5.1-.2 .4-1.8 .1-.4-.3z" fill-rule="evenodd"/>
<path d="M42.7 122.7h5.3l.3 .4-.1 1.8-.4 .2h-5.1l-.2-.5v-1.5z" fill-rule="evenodd"/>
<path d="M132.2 175l.4-.2h1.5l.4 .2 .1 5.9-.2 .4-1.8 .1-.4-.2z" fill-rule="evenodd"/>
<path d="M113.5 169.1h6.2l.2 .4v1.7l-.5 .3-5.9-.1-.2-.4v-1.5z" fill-rule="evenodd"/>
<path d="M80.3 179.4h5.3l.3 .5-.1 1.7-.4 .2h-5.1l-.2-.5v-1.4z" fill-rule="evenodd"/>
<path d="M93.5 183.8l.4-.3h1.5l.4 .3 .1 5-.3 .5h-1.7l-.4-.2z" fill-rule="evenodd"/>
<path d="M209.9 141.5h6.2l.2 .4v1.8l-.5 .2-5.9-.1-.2-.4v-1.5z" fill-rule="evenodd"/>
<path d="M233.2 129.9l.4-.3h1.5l.4 .3 .1 5.8-.2 .5h-1.8l-.4-.2z" fill-rule="evenodd"/>
<path d="M218 170.7l.4-.2h1.5l.4 .2 .1 5.9-.3 .5h-1.7l-.4-.2z" fill-rule="evenodd"/>
<path d="M223.1 155.2h6.2l.2 .4-.1 1.8-.4 .2h-5.9l-.2-.5v-1.5z" fill-rule="evenodd"/>
<path d="M251 171.5l.4-.2h1.5l.4 .2 .1 5.9-.2 .5h-1.8l-.4-.2z" fill-rule="evenodd"/>
<path d="M269.2 115.8l.4-.3h1.5l.4 .3 .1 5.9-.2 .4-1.8 .1-.4-.3z" fill-rule="evenodd"/>
<path d="M277.6 122.7h6.1l.3 .4-.1 1.8-.4 .2h-5.9l-.3-.5v-1.5z" fill-rule="evenodd"/>
<path d="M191.5 175l.4-.2h1.5l.4 .2 .1 5.9-.3 .4-1.7 .1-.4-.2z" fill-rule="evenodd"/>
<path d="M206.3 169.1h6.2l.2 .4-.1 1.7-.4 .3-5.9-.1-.2-.4v-1.5z" fill-rule="evenodd"/>
<path d="M240 179.4h6.1l.3 .5-.1 1.7-.4 .2h-5.9l-.3-.5v-1.4z" fill-rule="evenodd"/>
<path d="M234.3 183.4l.5-.3h1.4l.5 .3v5.9l-.2 .4-1.7 .1-.5-.3z" fill-rule="evenodd"/>
</g>
<path d="M26 274.6h63.9" fill="none" stroke="#14141a" stroke-width=".19"/>
<path d="M234 280.8h13.3v1.2h-13.3z" fill-rule="evenodd" fill="#14141a" stroke="#14141a" stroke-width=".19"/>
<path d="M247.3 280.8h13.4v1.2h-13.4z" fill-rule="evenodd" fill="#fff" stroke="#14141a" stroke-width=".19"/>
<path d="M260.7 280.8h13.3v1.2h-13.3z" fill-rule="evenodd" fill="#14141a" stroke="#14141a" stroke-width=".19"/>
<path d="M274 280.8h13.3v1.2h-13.3z" fill-rule="evenodd" fill="#fff" stroke="#14141a" stroke-width=".19"/>
<path d="M287.3 280.8h13.4v1.2h-13.4z" fill-rule="evenodd" fill="#14141a" stroke="#14141a" stroke-width=".19"/>
<path d="M26 283h6v1.8h-6z" fill-rule="evenodd" fill="#faf5e8" stroke="#14141a" stroke-width=".19"/>
<path d="M27.6 283h.8v1.8h-.8z" fill-rule="evenodd" fill="#eddbb8" stroke="#9e7a4d" stroke-width=".19"/>
<path d="M78 283h6v1.8h-6z" fill-rule="evenodd" fill="#faf5e8" stroke="#14141a" stroke-width=".19"/>
<path d="M81 282v3.8" fill="none" stroke="#14141a" stroke-width=".19"/>
<path d="M130 283h6v1.8h-6z" fill-rule="evenodd" fill="#dbdbde" stroke="#8c8c94" stroke-width=".19"/>
<path d="M182 284.8h6M182 283h6" fill="none" stroke="#14141a" stroke-width=".19" stroke-dasharray="1.2 .8" stroke-linecap="butt"/>
<path d="M227.9 268.5h74.1v7.5h-74.1z" fill-rule="evenodd" fill="#fff" stroke="#c71a1f" stroke-width=".6"/>
<path d="M309 15.4h104" fill="none" stroke="#17458c" stroke-width=".19"/>
<g fill="none" stroke="#14141a" stroke-width=".19">
<path d="M311 22.2h100M311 25.1h100M311 92.6h100M311 107.5h48M311 109.9h48M361 107.5v18.2M363 107.5h48M363 109.9h48M311 125.7h100M311 136.7h100M311 139.8h100M311 146.5h100"/>
<path d="M309 163.7h104M309 201.3h104M309 216h104M309 233h104M361 233v11M309 244h104M309 257.5h104M343.7 257.5v16M378.3 257.5v16M309 265.5h104M309 273.5h104"/>
</g>
<path d="M309 273.5h35.4v16.5h-35.4z" fill-rule="evenodd" fill="#009e85"/>
<path d="M396.4 273.5v16.5" fill="none" stroke="#14141a" stroke-width=".19"/>
<text font-size="5.3" fill="#14141a" x="346.4" y="286.6">ES26-081-TF-02</text>
<text font-size="3.9" fill="#14141a" x="401" y="286.6">Q01</text>
<text font-size="3.4" fill="#c71a1f" x="231.9" y="273.5">QUOTATION - NOT FOR CONSTRUCTION</text>
<g font-size="3.2" fill="#14141a">
<text x="311" y="250.6">FIRST FLOOR TIMBER PARTITIONS</text>
<text x="26" y="273">FIRST FLOOR TIMBER PARTITIONS PLAN</text>
</g>
<text font-size="2.8" fill="#17458c" x="312" y="13.2">FIRST FLOOR SCHEDULES</text>
<text font-size="2.8" fill="#fff" x="318.4" y="283.8">QUOTATION</text>
<g font-size="2.6" fill="#17458c">
<text x="91.3" y="91.4">FLATS A / B</text>
<text x="212.2" y="91.4">FLATS C / D (HANDED)</text>
</g>
<g font-size="2.5" fill="#14141a">
<text x="312" y="134.7">PARTITION TIMBER (THIS FLOOR, BOTH FLATS)</text>
<text x="312" y="168">NOTES</text>
<text x="312" y="205.3">REVISIONS</text>
<text x="311" y="239.4">Beech Developments</text>
<text x="363" y="239.4">Lon Eilian, Caernarfon</text>
<text x="311" y="263.9">1:75</text>
<text x="345.7" y="263.9">A3</text>
<text x="380.3" y="263.9">16.10.26</text>
<text x="311" y="271.9">TS</text>
</g>
<text font-size="2.3" fill="#593805" x="24" y="12.2">PRICE SCOPE: only the Nudura ICF formwork and associated accessories are included in our price. All other structure and information shown is supplied in good faith for coordination only and must be checked by the relevant professional.</text>
<g font-size="2.3" fill="#14141a">
<text x="312" y="20.2">PARTITION SCHEDULE</text>
<text x="312" y="105.5">DOOR OPENING SCHEDULE</text>
<text x="312" y="172.2">1.</text>
<text x="316" y="172.2">Internal partitions only, non-load-bearing: 38x89 C16 studs at 600 centres with 38x89 C16</text>
<text x="316" y="175.2">head and bottom rails; bathroom walls 38x89 C16 at 400 centres for pattressing; service</text>
<text x="316" y="178.2">riser boxing 38x47 C16 at 600. Panel marks refer to the partition schedule.</text>
<text x="312" y="181.9">2.</text>
<text x="316" y="181.9">External, party and core walls are Nudura ICF (grey), shown for context only: read with the</text>
<text x="316" y="184.9">ICF drawings. Partitions are set out from the ICF internal face and adjacent partitions (grey</text>
<text x="312" y="191.5">3.</text>
<text x="316" y="187.9">set-out strings).</text>
<text x="316" y="191.5">Door openings are structural opening sizes. Head level above underside of the bottom rail.</text>
<text x="312" y="195.2">4.</text>
<text x="316" y="195.2">Both flats shown; C/D is handed from A/B. Dimensions to timber frame faces. Check all</text>
<text x="316" y="198.2">dimensions on site.</text>
<text x="312" y="212.5">Q01</text>
<text x="324" y="212.5">16.10.26</text>
<text x="342" y="212.5">First issue</text>
</g>
<g font-size="2.1" fill="#14141a">
<text x="312" y="141.8">38x89 C16</text>
<text x="364.3" y="141.8">283</text>
<text x="382.1" y="141.8">353.5</text>
<text x="407.6" y="141.8">78</text>
<text x="312" y="145.1">38x47 C16</text>
<text x="365.5" y="145.1">24</text>
<text x="383.3" y="145.1">29.2</text>
<text x="408.8" y="145.1">7</text>
</g>
<g font-size="2.1" fill="#73737a">
<text x="311" y="256.1">Internal stud partitions, panels and door openings</text>
<text x="26" y="278">Scale 1:75 @ A3</text>
<text x="43.7" y="278">|</text>
<text x="46" y="278">Plan cut at 1200 above floor level</text>
</g>
<g font-size="2" fill="#14141a">
<text x="312" y="26.9">FF-IN1</text>
<text x="312" y="30">FF-IN2</text>
<text x="326.7" y="26.9">A/B</text>
<text x="326.7" y="30">A/B</text>
<text x="336.5" y="26.9">38x89 C16 @600</text>
<text x="336.5" y="30">38x89 C16 @600</text>
<text x="363" y="26.9">partition</text>
<text x="363" y="30">partition</text>
<text x="388.9" y="30">1079</text>
<text x="390" y="26.9">870</text>
<text x="405.8" y="30">ID14</text>
<text x="409.3" y="26.9">-</text>
<text x="312" y="33">FF-IN3</text>
<text x="326.7" y="33">A/B</text>
<text x="336.5" y="33">38x89 C16 @400</text>
<text x="363" y="33">bathroom</text>
<text x="388.9" y="33">2063</text>
<text x="409.3" y="33">-</text>
<text x="312" y="36.1">FF-IN4</text>
<text x="312" y="39.2">FF-IN5</text>
<text x="326.7" y="36.1">A/B</text>
<text x="326.7" y="39.2">A/B</text>
<text x="336.5" y="36.1">38x47 C16 @600</text>
<text x="336.5" y="39.2">38x47 C16 @600</text>
<text x="363" y="36.1">riser box</text>
<text x="363" y="39.2">riser box</text>
<text x="390" y="36.1">698</text>
<text x="390" y="39.2">290</text>
<text x="409.3" y="36.1">-</text>
<text x="409.3" y="39.2">-</text>
<text x="312" y="42.2">FF-IN6</text>
<text x="312" y="45.3">FF-IN7</text>
<text x="326.7" y="42.2">A/B</text>
<text x="326.7" y="45.3">A/B</text>
<text x="336.5" y="42.2">38x89 C16 @400</text>
<text x="336.5" y="45.3">38x89 C16 @600</text>
<text x="363" y="42.2">bathroom</text>
<text x="363" y="45.3">partition</text>
<text x="388.9" y="42.2">2476</text>
<text x="388.9" y="45.3">3944</text>
<text x="405.8" y="45.3">ID12</text>
<text x="409.3" y="42.2">-</text>
<text x="312" y="48.4">FF-IN8</text>
<text x="312" y="51.4">FF-IN9</text>
<text x="326.7" y="48.4">A/B</text>
<text x="326.7" y="51.4">A/B</text>
<text x="336.5" y="48.4">38x89 C16 @400</text>
<text x="336.5" y="51.4">38x89 C16 @600</text>
<text x="363" y="48.4">bathroom</text>
<text x="363" y="51.4">partition</text>
<text x="388.9" y="48.4">2184</text>
<text x="388.9" y="51.4">2531</text>
<text x="405.8" y="48.4">ID13</text>
<text x="405.8" y="51.4">ID11</text>
<text x="312" y="54.5">FF-IN10</text>
<text x="312" y="57.5">FF-IN11</text>
<text x="326.7" y="54.5">A/B</text>
<text x="326.7" y="57.5">A/B</text>
<text x="336.5" y="54.5">38x89 C16 @600</text>
<text x="336.5" y="57.5">38x89 C16 @600</text>
<text x="363" y="54.5">partition</text>
<text x="363" y="57.5">partition</text>
<text x="388.9" y="54.5">1316</text>
<text x="388.9" y="57.5">1544</text>
<text x="405.8" y="54.5">ID16</text>
<text x="405.8" y="57.5">ID15</text>
<text x="312" y="60.6">FF-IN12</text>
<text x="312" y="63.7">FF-IN13</text>
<text x="326.7" y="60.6">C/D</text>
<text x="326.7" y="63.7">C/D</text>
<text x="336.5" y="60.6">38x89 C16 @600</text>
<text x="336.5" y="63.7">38x89 C16 @600</text>
<text x="363" y="60.6">partition</text>
<text x="363" y="63.7">partition</text>
<text x="388.9" y="60.6">1544</text>
<text x="388.9" y="63.7">1316</text>
<text x="405.8" y="60.6">ID21</text>
<text x="405.8" y="63.7">ID22</text>
<text x="312" y="66.7">FF-IN14</text>
<text x="312" y="69.8">FF-IN15</text>
<text x="326.7" y="66.7">C/D</text>
<text x="326.7" y="69.8">C/D</text>
<text x="336.5" y="66.7">38x89 C16 @600</text>
<text x="336.5" y="69.8">38x89 C16 @400</text>
<text x="363" y="66.7">partition</text>
<text x="363" y="69.8">bathroom</text>
<text x="388.9" y="66.7">2531</text>
<text x="388.9" y="69.8">2184</text>
<text x="405.8" y="66.7">ID17</text>
<text x="405.8" y="69.8">ID19</text>
<text x="312" y="72.9">FF-IN16</text>
<text x="312" y="75.9">FF-IN17</text>
<text x="326.7" y="72.9">C/D</text>
<text x="326.7" y="75.9">C/D</text>
<text x="336.5" y="72.9">38x89 C16 @600</text>
<text x="336.5" y="75.9">38x89 C16 @400</text>
<text x="363" y="72.9">partition</text>
<text x="363" y="75.9">bathroom</text>
<text x="388.9" y="72.9">3944</text>
<text x="388.9" y="75.9">2476</text>
<text x="405.8" y="72.9">ID18</text>
<text x="409.3" y="75.9">-</text>
<text x="312" y="79">FF-IN18</text>
<text x="312" y="82">FF-IN19</text>
<text x="326.7" y="79">C/D</text>
<text x="326.7" y="82">C/D</text>
<text x="336.5" y="79">38x47 C16 @600</text>
<text x="336.5" y="82">38x47 C16 @600</text>
<text x="363" y="79">riser box</text>
<text x="363" y="82">riser box</text>
<text x="390" y="79">290</text>
<text x="390" y="82">698</text>
<text x="409.3" y="79">-</text>
<text x="409.3" y="82">-</text>
<text x="312" y="85.1">FF-IN20</text>
<text x="312" y="88.2">FF-IN21</text>
<text x="326.7" y="85.1">C/D</text>
<text x="326.7" y="88.2">C/D</text>
<text x="336.5" y="85.1">38x89 C16 @400</text>
<text x="336.5" y="88.2">38x89 C16 @600</text>
<text x="363" y="85.1">bathroom</text>
<text x="363" y="88.2">partition</text>
<text x="388.9" y="85.1">2063</text>
<text x="388.9" y="88.2">1079</text>
<text x="405.8" y="88.2">ID20</text>
<text x="409.3" y="85.1">-</text>
<text x="96.7" y="95">9614</text>
<text x="224.9" y="95">9614</text>
<text x="312" y="91.2">FF-IN22</text>
<text x="326.7" y="91.2">C/D</text>
<text x="336.5" y="91.2">38x89 C16 @600</text>
<text x="363" y="91.2">partition</text>
<text x="390" y="91.2">870</text>
<text x="409.3" y="91.2">-</text>
<text x="46" y="109" transform="rotate(-90 46 109)">108</text>
<text x="282" y="109" transform="rotate(-90 282 109)">108</text>
<text x="41" y="116" transform="rotate(-90 41 116)">1079</text>
<text x="46" y="115.1" transform="rotate(-90 46 115.1)">810</text>
<text x="48.5" y="114.2">870</text>
<text x="274.2" y="114.2">870</text>
<text x="282" y="115.1" transform="rotate(-90 282 115.1)">810</text>
<text x="287" y="116" transform="rotate(-90 287 116)">1079</text>
<text x="46" y="121.6" transform="rotate(-90 46 121.6)">161</text>
<text x="282" y="121.6" transform="rotate(-90 282 121.6)">161</text>
<text x="89.3" y="128.7" transform="rotate(-90 89.3 128.7)">2985</text>
<text x="238.7" y="128.7" transform="rotate(-90 238.7 128.7)">2985</text>
<text x="84.3" y="135.1" transform="rotate(-90 84.3 135.1)">3944</text>
<text x="110.8" y="135.3">2531</text>
<text x="210.8" y="135.3">2531</text>
<text x="243.7" y="135.1" transform="rotate(-90 243.7 135.1)">3944</text>
<text x="98.2" y="140.3">563</text>
<text x="108" y="140.3">910</text>
<text x="120.6" y="140.3">1058</text>
<text x="201" y="140.3">1058</text>
<text x="214.7" y="140.3">910</text>
<text x="224.5" y="140.3">563</text>
<text x="303.1" y="149.7" transform="rotate(-90 303.1 149.7)">6842</text>
<text x="89.3" y="154.1" transform="rotate(-90 89.3 154.1)">910</text>
<text x="238.7" y="154.1" transform="rotate(-90 238.7 154.1)">910</text>
<text x="89.3" y="160" transform="rotate(-90 89.3 160)">49</text>
<text x="238.7" y="160" transform="rotate(-90 238.7 160)">49</text>
<text x="104.5" y="163.2" transform="rotate(-90 104.5 163.2)">340</text>
<text x="223.4" y="163.2" transform="rotate(-90 223.4 163.2)">340</text>
<text x="91" y="168">2476</text>
<text x="104.5" y="171.5" transform="rotate(-90 104.5 171.5)">910</text>
<text x="123.7" y="169.5" transform="rotate(-90 123.7 169.5)">89</text>
<text x="204.3" y="169.5" transform="rotate(-90 204.3 169.5)">89</text>
<text x="223.4" y="171.5" transform="rotate(-90 223.4 171.5)">910</text>
<text x="230.6" y="168">2476</text>
<text x="71.5" y="176.8" transform="rotate(-90 71.5 176.8)">2063</text>
<text x="99.5" y="176" transform="rotate(-90 99.5 176)">2184</text>
<text x="123.7" y="174.7" transform="rotate(-90 123.7 174.7)">610</text>
<text x="204.3" y="174.7" transform="rotate(-90 204.3 174.7)">610</text>
<text x="228.4" y="176" transform="rotate(-90 228.4 176)">2184</text>
<text x="256.5" y="176.8" transform="rotate(-90 256.5 176.8)">2063</text>
<text x="104.5" y="183.8" transform="rotate(-90 104.5 183.8)">934</text>
<text x="118.7" y="180.3" transform="rotate(-90 118.7 180.3)">1544</text>
<text x="123.7" y="184.4" transform="rotate(-90 123.7 184.4)">844</text>
<text x="204.3" y="184.4" transform="rotate(-90 204.3 184.4)">844</text>
<text x="209.3" y="180.3" transform="rotate(-90 209.3 180.3)">1544</text>
<text x="223.4" y="183.8" transform="rotate(-90 223.4 183.8)">934</text>
<text x="81.3" y="191.7">698</text>
<text x="81.4" y="188.1" transform="rotate(-90 81.4 188.1)">290</text>
<text x="110.6" y="186">53</text>
<text x="117.9" y="188.6">1210</text>
<text x="127.4" y="186">53</text>
<text x="196.4" y="186">53</text>
<text x="203.7" y="188.6">1210</text>
<text x="213.2" y="186">53</text>
<text x="241.4" y="191.7">698</text>
<text x="246.6" y="188.1" transform="rotate(-90 246.6 188.1)">290</text>
<text x="117.9" y="193.6">1316</text>
<text x="203.7" y="193.6">1316</text>
<text x="160.3" y="205">19228</text>
</g>
<g font-size="2" fill="#73737a">
<text x="43.8" y="104.1">887</text>
<text x="278.9" y="104.1">887</text>
<text x="50.9" y="109.3">89</text>
<text x="71.4" y="109.3">3160</text>
<text x="250.2" y="109.3">3160</text>
<text x="272.9" y="109.3">89</text>
<text x="56.3" y="114.8" transform="rotate(-90 56.3 114.8)">975</text>
<text x="51.1" y="121.3" transform="rotate(-90 51.1 121.3)">89</text>
<text x="64.9" y="126">4136</text>
<text x="94.2" y="126">89</text>
<text x="121.9" y="128.4" transform="rotate(-90 121.9 128.4)">2934</text>
<text x="126.3" y="126">4890</text>
<text x="195.3" y="126">4890</text>
<text x="229.6" y="126">89</text>
<text x="256.7" y="126">4136</text>
<text x="312" y="138.6">Section</text>
<text x="361.5" y="138.6">Pieces</text>
<text x="381.2" y="138.6">Run m</text>
<text x="397.7" y="138.6">4.8m lengths</text>
<text x="121.9" y="147.4" transform="rotate(-90 121.9 147.4)">89</text>
<text x="102.1" y="154.8" transform="rotate(-90 102.1 154.8)">939</text>
<text x="51.1" y="156.8" transform="rotate(-90 51.1 156.8)">5066</text>
<text x="102.1" y="161.1" transform="rotate(-90 102.1 161.1)">89</text>
<text x="56" y="167.7">2800</text>
<text x="76.4" y="167.7">89</text>
<text x="91.8" y="164.3">2389</text>
<text x="109.4" y="164.3">89</text>
<text x="112" y="166.9">1350</text>
<text x="121.9" y="164.4" transform="rotate(-90 121.9 164.4)">2289</text>
<text x="203.7" y="164.3">1350</text>
<text x="214.4" y="166.9">89</text>
<text x="229.8" y="164.3">2389</text>
<text x="247.4" y="167.7">89</text>
<text x="265.6" y="167.7">2800</text>
<text x="128.6" y="172">89</text>
<text x="133.5" y="172">734</text>
<text x="189.2" y="172">734</text>
<text x="195.2" y="172">89</text>
<text x="88.2" y="174.4" transform="rotate(-90 88.2 174.4)">1728</text>
<text x="102.1" y="176.7" transform="rotate(-90 102.1 176.7)">2080</text>
<text x="213.1" y="179.1" transform="rotate(-90 213.1 179.1)">89</text>
<text x="88.2" y="185.1" transform="rotate(-90 88.2 185.1)">47</text>
<text x="218.3" y="185.2" transform="rotate(-90 218.3 185.2)">730</text>
<text x="90.8" y="188" transform="rotate(-90 90.8 188)">305</text>
</g>
<g font-size="1.9" fill="#73737a">
<text x="312" y="23.9">Panel</text>
<text x="326.7" y="23.9">Flat</text>
<text x="336.5" y="23.9">Studs</text>
<text x="363" y="23.9">Use</text>
<text x="387.1" y="23.9">Length</text>
<text x="404.6" y="23.9">Doors</text>
<text x="312" y="148.7">Studs, rails and noggins from the model. Order lengths = run / 4.8m +5%, not cut-optimised.</text>
<text x="312" y="208.9">REV</text>
<text x="324" y="208.9">DATE</text>
<text x="342" y="208.9">DESCRIPTION</text>
</g>
<g font-size="1.9" fill="#14141a">
<text x="34" y="284.6">Partition panel, studs cut at plan level</text>
<text x="86" y="284.6">Panel joint</text>
<text x="138" y="284.6">Nudura ICF shell (context only)</text>
<text x="190" y="284.6">Door opening, head over</text>
</g>
<g font-size="1.8" fill="#73737a">
<text x="312" y="94.6">Length = panel length along the wall (mm). Head and bottom rails as the studs. Bathroom walls at 400 centres for pattressing;</text>
<text x="312" y="98">riser boxing 38x47.</text>
<text x="311" y="235.8">CLIENT</text>
<text x="363" y="235.8">PROJECT</text>
<text x="311" y="246.8">DRAWING TITLE</text>
<text x="311" y="260.3">SCALE</text>
<text x="345.7" y="260.3">SIZE</text>
<text x="380.3" y="260.3">DATE</text>
<text x="311" y="268.3">DRAWN</text>
<text x="345.7" y="268.3">CHECKED</text>
<text x="380.3" y="268.3">APPROVED</text>
<text x="346.4" y="276.3">DRAWING No.</text>
<text x="398.4" y="276.3">REV</text>
<text x="18" y="288" transform="rotate(-90 18 288)">Do not scale. All dimensions in mm. Check all dimensions on site.</text>
</g>
<g font-size="1.8" fill="#14141a">
<text x="312" y="111.3">ID11</text>
<text x="312" y="113.9">ID12</text>
<text x="329.1" y="111.3">910</text>
<text x="329.1" y="113.9">910</text>
<text x="340" y="111.3">2100</text>
<text x="340" y="113.9">2100</text>
<text x="353.9" y="111.3">2100</text>
<text x="353.9" y="113.9">2100</text>
<text x="364" y="111.3">ID17</text>
<text x="364" y="113.9">ID18</text>
<text x="381.1" y="111.3">910</text>
<text x="381.1" y="113.9">910</text>
<text x="392" y="111.3">2100</text>
<text x="392" y="113.9">2100</text>
<text x="405.9" y="111.3">2100</text>
<text x="405.9" y="113.9">2100</text>
<text x="312" y="116.5">ID13</text>
<text x="312" y="119.1">ID14</text>
<text x="329.1" y="116.5">910</text>
<text x="329.1" y="119.1">810</text>
<text x="340" y="116.5">2100</text>
<text x="340" y="119.1">2100</text>
<text x="353.9" y="116.5">2100</text>
<text x="353.9" y="119.1">2100</text>
<text x="364" y="116.5">ID19</text>
<text x="364" y="119.1">ID20</text>
<text x="381.1" y="116.5">910</text>
<text x="381.1" y="119.1">810</text>
<text x="392" y="116.5">2100</text>
<text x="392" y="119.1">2100</text>
<text x="405.9" y="116.5">2100</text>
<text x="405.9" y="119.1">2100</text>
<text x="312" y="121.7">ID15</text>
<text x="312" y="124.3">ID16</text>
<text x="328.1" y="124.3">1210</text>
<text x="329.1" y="121.7">610</text>
<text x="340" y="121.7">2100</text>
<text x="340" y="124.3">2100</text>
<text x="353.9" y="121.7">2100</text>
<text x="353.9" y="124.3">2100</text>
<text x="364" y="121.7">ID21</text>
<text x="364" y="124.3">ID22</text>
<text x="380.1" y="124.3">1210</text>
<text x="381.1" y="121.7">610</text>
<text x="392" y="121.7">2100</text>
<text x="392" y="124.3">2100</text>
<text x="405.9" y="121.7">2100</text>
<text x="405.9" y="124.3">2100</text>
</g>
<text font-size="1.8" fill="#d9fff2" x="311" y="276.3">STATUS</text>
<g font-size="1.7" fill="#73737a">
<text x="312" y="108.7">Label</text>
<text x="327.4" y="108.7">Width</text>
<text x="338.7" y="108.7">Height</text>
<text x="353.8" y="108.7">Head</text>
<text x="364" y="108.7">Label</text>
<text x="379.4" y="108.7">Width</text>
<text x="390.7" y="108.7">Height</text>
<text x="405.8" y="108.7">Head</text>
</g>
<g font-size="1.7" fill="#14141a">
<text x="233.5" y="284.6">0</text>
<text x="246.9" y="284.6">1</text>
<text x="260.2" y="284.6">2</text>
<text x="273.5" y="284.6">3</text>
<text x="286.9" y="284.6">4</text>
<text x="299.5" y="284.6">5m</text>
</g>
<g font-size="1.6" fill="#17458c">
<text x="54.9" y="117.4">ID14</text>
<text x="267.7" y="114">ID20</text>
<text x="104.6" y="135.4">ID11</text>
<text x="217.9" y="135.4">ID17</text>
<text x="82.1" y="153.1">ID12</text>
<text x="240.5" y="153.1">ID18</text>
<text x="97.3" y="167.1">ID13</text>
<text x="225.3" y="167.1">ID19</text>
<text x="116.5" y="173.6">ID15</text>
<text x="206.1" y="173.6">ID21</text>
<text x="115.1" y="183.2">ID16</text>
<text x="207.5" y="183.2">ID22</text>
</g>
<text font-size="1.6" fill="#73737a" x="312" y="127.2">Structural opening sizes. Head level above underside of the bottom rail.</text>
<g font-size="1.5" fill="#14141a">
<text x="60.4" y="113.3" transform="rotate(-90 60.4 113.3)">FF-IN2</text>
<text x="43.1" y="124.5">FF-IN1</text>
<text x="271" y="121.6" transform="rotate(-90 271 121.6)">FF-IN21</text>
<text x="277.9" y="124.5">FF-IN22</text>
<text x="92.3" y="135.2" transform="rotate(-90 92.3 135.2)">FF-IN7</text>
<text x="235" y="135.6" transform="rotate(-90 235 135.6)">FF-IN16</text>
<text x="110.7" y="143.3">FF-IN9</text>
<text x="210.3" y="143.3">FF-IN14</text>
<text x="223.5" y="157">FF-IN17</text>
<text x="84.3" y="164.3">FF-IN6</text>
<text x="108.6" y="170.3" transform="rotate(-90 108.6 170.3)">FF-IN8</text>
<text x="113.9" y="170.9">FF-IN10</text>
<text x="206.7" y="170.9">FF-IN13</text>
<text x="74.5" y="176.9" transform="rotate(-90 74.5 176.9)">FF-IN3</text>
<text x="219.8" y="176.5" transform="rotate(-90 219.8 176.5)">FF-IN15</text>
<text x="252.8" y="177.3" transform="rotate(-90 252.8 177.3)">FF-IN20</text>
<text x="80.7" y="181.2">FF-IN4</text>
<text x="134" y="180.8" transform="rotate(-90 134 180.8)">FF-IN11</text>
<text x="193.3" y="180.8" transform="rotate(-90 193.3 180.8)">FF-IN12</text>
<text x="240.3" y="181.2">FF-IN19</text>
<text x="95.3" y="188.7" transform="rotate(-90 95.3 188.7)">FF-IN5</text>
<text x="236.1" y="189.2" transform="rotate(-90 236.1 189.2)">FF-IN18</text>
</g>
</svg>
